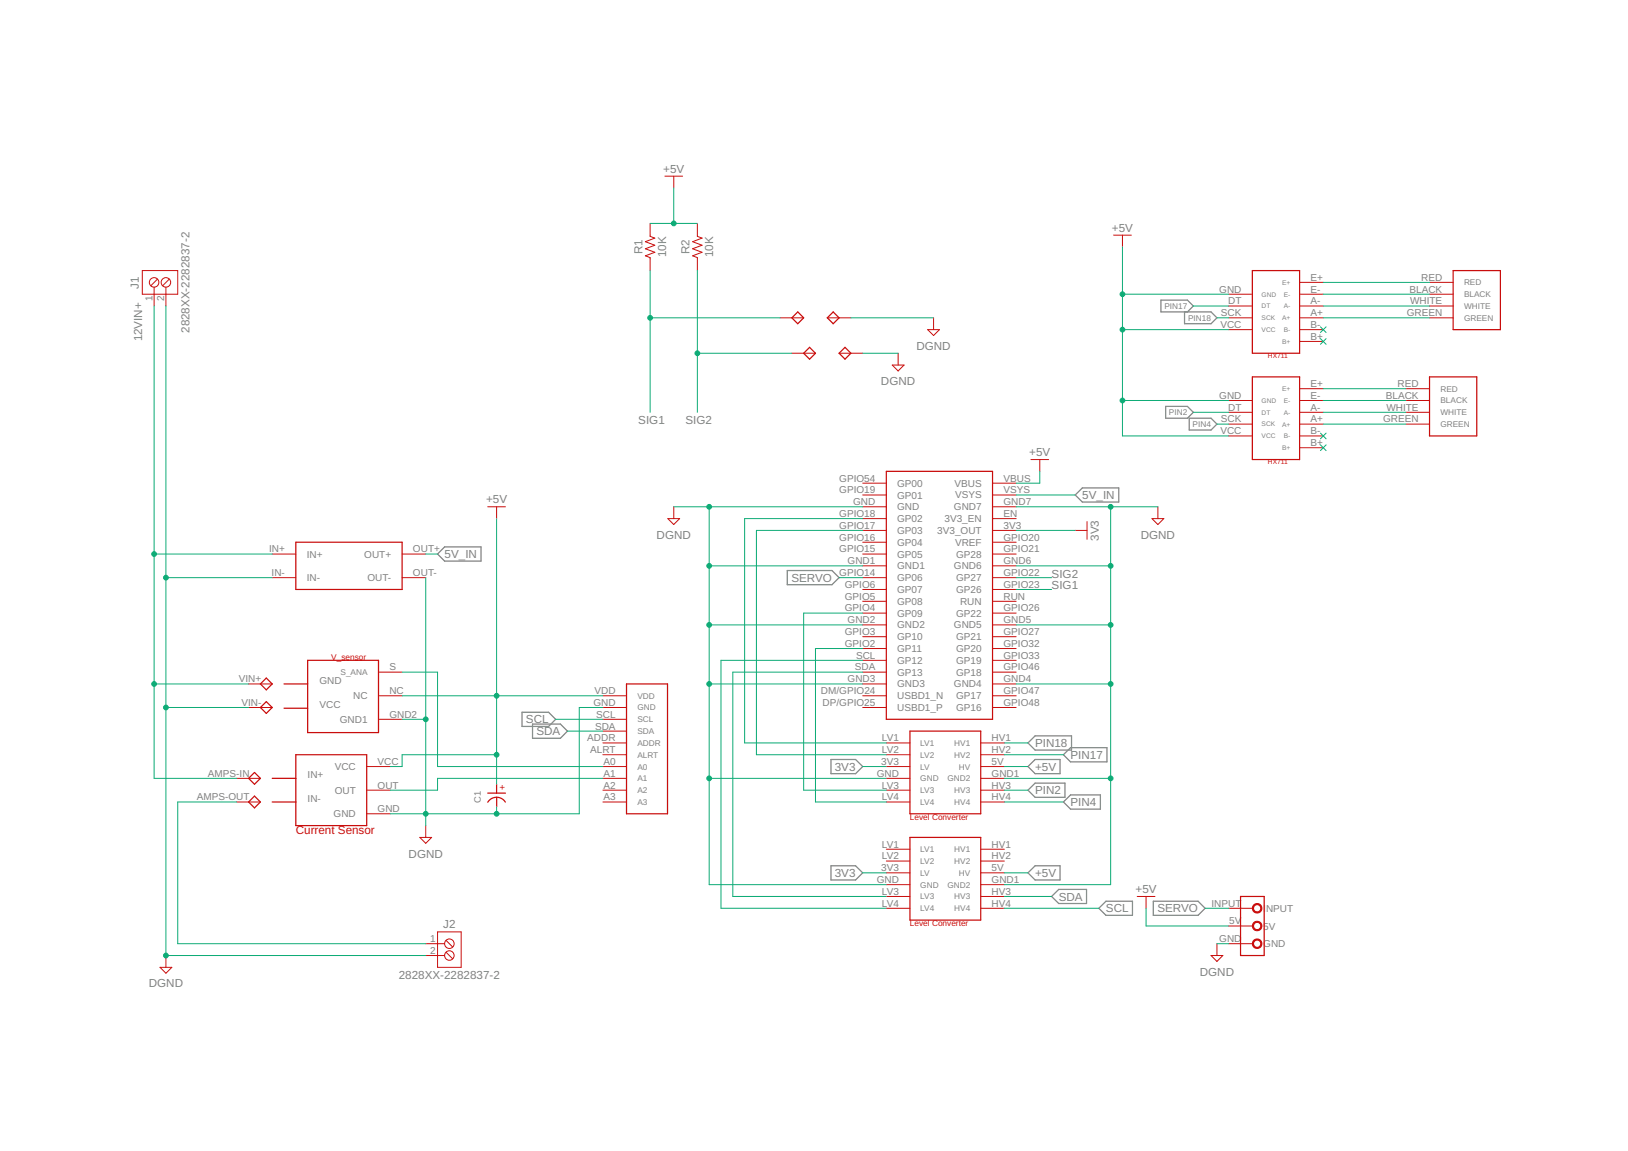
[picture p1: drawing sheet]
<svg xmlns="http://www.w3.org/2000/svg" width="420mm" height="297mm" viewBox="0 0 420 297" stroke-linecap="round" stroke-linejoin="round" font-family="sans-serif">
<g fill="none" stroke="#808080" stroke-width=".32">
<path d="M305.7 80.5v3h6.8l1.6-1.5-1.6-1.5h-12.9v-3.1h6.9l1.5 1.6-1.5 1.5M300.8 104.9h5.7l1.5 1.5-1.5 1.5h-5.7zM306.9 107.9h5.6l1.6 1.6-1.6 1.5h-5.6zM277.5 127.7l1.8-1.8h9.4v3.7h-9.4zM114.7 141.1h9.4v3.7h-9.4l-1.8-1.8zM203.2 147.2h11.5l1.9 1.9-1.9 1.8h-11.5zM134.7 183.8h6.9l1.8 1.8-1.8 1.9h-6.9zM137.4 186.9h7.2l1.9 1.8-1.9 1.8h-7.2zM214.5 196h6.3l1.9 1.8-1.9 1.9h-6.3zM265.3 197.8l1.8-1.8h6.5v3.7h-6.5zM265.3 191.7l1.8-1.8h9.4v3.7h-9.4zM274.4 194.8l1.9-1.8h9.4v3.6h-9.4z"/>
<path d="M265.3 203.9l1.8-1.8h7.7v3.7h-7.7zM274.4 207l1.9-1.9h7.7v3.7h-7.7zM214.5 223.4h6.3l1.9 1.9-1.9 1.8h-6.3zM265.3 225.3l1.8-1.9h6.5v3.7h-6.5zM271.4 231.4l1.8-1.9h7.2v3.7h-7.2zM283.6 234.4l1.8-1.8h6.9v3.6h-6.9zM297.6 232.6h11.6l1.8 1.8-1.8 1.8h-11.6z"/>
</g>
<g fill="none" stroke="#c90d0c" stroke-width=".26">
<path d="M167.8 57.7v3.3l1.2 .4-2.4 1 2.4 .9-2.4 .9 2.4 .9-2.4 .9 1.2 .5v3.3M171.6 45.5h4.6M173.9 45.5v3M180 57.7v3.3l1.2 .4-2.4 1 2.4 .9-2.4 .9 2.4 .9-2.4 .9 1.2 .5v3.3M36.7 69.8h9.2v6.1h-9.2zM39.8 74.1v4.9M40.6 72l-1.7 1.7M42.8 74.1v4.9M43.7 72l-1.7 1.7M287.4 60.7h4.6M289.7 60.7v3M317.1 75.9h6.1"/>
<path d="M317.1 79h6.1M335.4 75.9h6.1M335.4 72.9h6.1M335.4 79h6.1M368.9 75.9h6.1M368.9 72.9h6.1M368.9 79h6.1M201.3 82h6.1M204.4 91.2h6.1M213.5 82h6.1M216.6 91.2h6.1M230.3 94.2h3l-1.5 1.5z"/>
<path d="M231.8 91.2v3M239.4 85.1h3.1l-1.6 1.5zM240.9 82v3.1M317.1 82h6.1M317.1 85.1h6.1M335.4 82h6.1M335.4 85.1h6.1M335.4 88.1h6.1M368.9 82h6.1M266.1 118.6h4.5M268.4 118.6v3M317.1 103.4h6.1"/>
<path d="M317.1 106.4h6.1M317.1 109.5h6.1M317.1 112.5h6.1M335.4 100.3h6.1M335.4 103.4h6.1M335.4 106.4h6.1M335.4 109.5h6.1M335.4 112.5h6.1M335.4 115.5h6.1M362.8 100.3h6.1M362.8 103.4h6.1M362.8 106.4h6.1"/>
<path d="M362.8 109.5h6.1M125.9 130.8h4.6M128.2 130.8v3M172.4 133.8h3l-1.5 1.6zM173.9 130.8v3M222.7 124.7h6M222.7 127.7h6M222.7 130.8h6M222.7 133.8h6M222.7 136.9h6M222.7 139.9h6M256.2 124.7h6.1"/>
<path d="M256.2 127.7h6.1M256.2 130.8h6.1M256.2 133.8h6.1M256.2 136.9h6.1M256.2 139.9h6.1M277.5 136.9h3M280.5 134.6v4.6M297.3 133.8h3.1l-1.6 1.6zM298.8 130.8v3M70.3 143h6M70.3 149.1h6M103.8 143h6.1"/>
<path d="M103.8 149.1h6.1M222.7 143h6M222.7 146h6M222.7 149.1h6M222.7 152.1h6M222.7 155.2h6M222.7 158.2h6M256.2 143h6.1M256.2 146h6.1M256.2 149.1h6.1M256.2 152.1h6.1M256.2 155.2h6.1"/>
<path d="M256.2 158.2h6.1M64.2 176.5h6.1M97.7 173.5h6.1M97.7 179.6h6.1M155.6 179.6h6.1M222.7 161.3h6M222.7 164.3h6M222.7 167.4h6M222.7 170.4h6M222.7 173.5h6M222.7 176.5h6M222.7 179.6h6"/>
<path d="M256.2 161.3h6.1M256.2 164.3h6.1M256.2 167.4h6.1M256.2 170.4h6.1M256.2 173.5h6.1M256.2 176.5h6.1M256.2 179.6h6.1M64.2 182.6h6.1M94.6 197.8h6.1M97.7 185.6h6.1M155.6 182.6h6.1M155.6 188.7h6.1"/>
<path d="M155.6 185.6h6.1M155.6 191.7h6.1M155.6 194.8h6.1M155.6 197.8h6.1M222.7 182.6h6M228.7 191.7h6.1M228.7 194.8h6.1M228.7 197.8h6.1M253.1 191.7h6.1M253.1 194.8h6.1M253.1 197.8h6.1M256.2 182.6h6.1"/>
<path d="M61.1 200.9h6.1M61.1 207h6.1M94.6 203.9h6.1M94.6 210h6.1M108.4 216.1h3l-1.5 1.5zM109.9 213.1v3M155.6 200.9h6.1M155.6 203.9h6.1M155.6 207h6.1M228.7 200.9h6.1M228.7 203.9h6.1M228.7 207h6.1"/>
<path d="M228.7 219.2h6.1M253.1 200.9h6.1M253.1 203.9h6.1M253.1 207h6.1M253.1 219.2h6.1M228.7 234.4h6.1M228.7 231.4h6.1M228.7 222.2h6.1M228.7 225.3h6.1M228.7 228.3h6.1M253.1 234.4h6.1M253.1 231.4h6.1"/>
<path d="M253.1 222.2h6.1M253.1 225.3h6.1M253.1 228.3h6.1M293.5 231.4h4.6M295.8 231.4v3M317.1 234.4h6.1M317.1 239h6.1M41.3 249.6h3l-1.5 1.6zM42.8 246.6v3M109.9 243.5h4.8M109.9 246.6h4.8M112.9 240.5h6.1v9.1h-6.1z"/>
<path d="M115.1 245.7l1.7 1.7M115.1 242.7l1.7 1.7M312.5 246.6h3.1l-1.5 1.5zM314.1 243.5v3.1M317.1 243.5h6.1"/>
<circle cx="39.8" cy="72.9" r="1.23"/>
<circle cx="42.8" cy="72.9" r="1.23"/>
<circle cx="116" cy="243.5" r="1.23"/>
<circle cx="116" cy="246.6" r="1.23"/>
</g>
<g fill="none" stroke="#c90d0c" stroke-width=".32">
<path d="M323.2 69.8h12.2v21.4h-12.2zM375 69.8h12.2v15.3h-12.2zM204.4 82l1.5-1.5 1.5 1.5-1.5 1.5zM207.4 91.2l1.5-1.6 1.6 1.6-1.6 1.5zM215 80.5l1.6 1.5-1.6 1.5-1.5-1.5zM216.6 91.2l1.5-1.6 1.5 1.6-1.5 1.5zM323.2 97.3h12.2v21.3h-12.2zM368.9 97.3h12.2v15.2h-12.2zM76.3 139.9h27.5v12.2h-27.5zM228.7 121.6h27.5v64h-27.5zM67.2 176.5l1.5-1.5 1.6 1.5-1.6 1.5zM73.3 176.5h6.1"/>
<path d="M79.4 170.4h18.3v18.7h-18.3zM161.7 176.5h10.6v33.5h-10.6zM65.7 199.3l1.5 1.6-1.5 1.5-1.5-1.5zM67.2 182.6l1.5-1.5 1.6 1.5-1.6 1.5zM73.3 182.8h6.1M76.3 194.8h18.3v18.3h-18.3zM234.8 188.7h18.3v21.3h-18.3zM64.2 207l1.5-1.6 1.5 1.6-1.5 1.5zM70.3 200.9h6M70.3 207h6M125.9 204.7h4.6M128.2 202.4v2.3"/>
<path d="M128.2 205.7v2.5M130.4 207a2.67 2.67 0 0 0-4.5 0M234.8 216.1h18.3v21.3h-18.3zM320.2 231.4h6.1v15.2h-6.1z"/>
</g>
<g fill="#c90d0c" stroke="#c90d0c" stroke-width=".26">
<path d="M323.6 233.5a1.24 1.24 0 0 1 1.9 .3 1.24 1.24 0 0 1-.7 1.8 1.24 1.24 0 0 1-1.6-1.2h.3a.93 .93 0 0 1 1.3-.9 .93 .93 0 0 1 .3 1.6 .93 .93 0 0 1-1.5-.4l-.1-.3h-.3z" fill-rule="evenodd"/>
<path d="M323.6 238.1a1.24 1.24 0 0 1 1.9 .2 1.24 1.24 0 0 1-.7 1.9 1.24 1.24 0 0 1-1.6-1.2h.3a.93 .93 0 0 1 1.3-.9 .93 .93 0 0 1 .3 1.5 .93 .93 0 0 1-1.5-.4l-.1-.2h-.3z" fill-rule="evenodd"/>
<path d="M323.6 242.6a1.24 1.24 0 0 1 1.9 .3 1.24 1.24 0 0 1-.7 1.8 1.24 1.24 0 0 1-1.6-1.2h.3a.93 .93 0 0 1 1.3-.8 .93 .93 0 0 1 .3 1.5 .93 .93 0 0 1-1.5-.4l-.1-.3h-.3z" fill-rule="evenodd"/>
</g>
<g fill="none" stroke="#0dab76" stroke-width=".26">
<path d="M167.8 57.7h12.2M173.9 48.5v9.2M39.8 79v121.9h21.3M42.8 79v167.6h67.1M167.8 69.8v36.6M180 69.8v36.6M289.7 63.7v48.8h27.4M289.7 75.9h27.4M308 79h9.1M341.5 79h27.4M341.5 75.9h27.4M341.5 72.9h27.4"/>
<path d="M167.8 82h33.5M180 91.2h24.4M219.6 82h21.3M222.7 91.2h9.1M289.7 85.1h27.4M314.1 82h3M340.8 84.3l1.4 1.5M340.8 87.4l1.4 1.5M341.5 82h27.4M342.2 84.3l-1.4 1.5M342.2 87.4l-1.4 1.5M289.7 103.4h27.4"/>
<path d="M308 106.4h9.1M314.1 109.5h3M340.8 111.8l1.4 1.4M340.8 114.8l1.4 1.5M341.5 109.5h21.3M341.5 106.4h21.3M341.5 103.4h21.3M341.5 100.3h21.3M342.2 111.8l-1.4 1.4M342.2 114.8l-1.4 1.5M128.2 133.8v68.6M173.9 130.8h48.8"/>
<path d="M183 130.8v97.5h45.7M222.7 136.9h-27.5v57.9h33.5M222.7 133.8h-30.5v57.9h36.5M262.3 136.9h15.2M262.3 130.8h36.5M262.3 127.7h15.2M268.4 121.6v3.1h-6.1M286.6 130.8v97.5h-27.4M39.8 143h30.5M42.8 149.1h27.5M109.9 149.1v64M109.9 143h3"/>
<path d="M183 146h39.7M216.6 149.1h6.1M222.7 158.2h-15.3v45.7h21.3M262.3 146h24.3M262.3 149.1h9.1M262.3 152.1h9.1M39.8 176.5h24.4M103.8 173.5h9.1v24.3h42.7M103.8 179.6h51.8M183 161.3h39.7M183 176.5h39.7M222.7 167.4h-12.2v39.6h18.2"/>
<path d="M222.7 170.4h-36.6v64h42.6M222.7 173.5h-33.6v57.9h39.6M262.3 161.3h24.3M262.3 176.5h24.3M42.8 182.6h21.4M103.8 185.6h6.1M128.2 194.8h-24.4v3h-3.1M143.4 185.6h12.2M146.5 188.7h9.1M155.6 182.6h-6.1v27.4h-48.8M222.7 197.8h6M259.2 197.8h6.1"/>
<path d="M259.2 191.7h6.1M259.2 194.8h15.2M61.1 207h-15.2v36.5h64M128.2 208.2v1.8M155.6 200.9h-42.7v3h-12.2M183 200.9h45.7M259.2 207h15.2M259.2 203.9h6.1M259.2 200.9h27.4M222.7 225.3h6M259.2 225.3h6.1M259.2 234.4h24.4"/>
<path d="M259.2 231.4h12.2M295.8 234.4v4.6h21.3M311 234.4h6.1M314.1 243.5h3"/>
</g>
<g fill="#0dab76" stroke="#0dab76" stroke-width=".26">
<circle cx="183" cy="130.8" r=".61"/>
<circle cx="183" cy="146" r=".61"/>
<circle cx="183" cy="161.3" r=".61"/>
<circle cx="183" cy="176.5" r=".61"/>
<circle cx="183" cy="200.9" r=".61"/>
<circle cx="109.9" cy="185.6" r=".61"/>
<circle cx="109.9" cy="210" r=".61"/>
<circle cx="128.2" cy="210" r=".61"/>
<circle cx="42.8" cy="149.1" r=".61"/>
<circle cx="42.8" cy="246.6" r=".61"/>
<circle cx="42.8" cy="182.6" r=".61"/>
<circle cx="286.6" cy="176.5" r=".61"/>
<circle cx="286.6" cy="161.3" r=".61"/>
<circle cx="286.6" cy="146" r=".61"/>
<circle cx="286.6" cy="130.8" r=".61"/>
<circle cx="286.6" cy="200.9" r=".61"/>
<circle cx="289.7" cy="85.1" r=".61"/>
<circle cx="289.7" cy="75.9" r=".61"/>
<circle cx="289.7" cy="103.4" r=".61"/>
<circle cx="128.2" cy="179.6" r=".61"/>
<circle cx="128.2" cy="194.8" r=".61"/>
<circle cx="173.9" cy="57.7" r=".61"/>
<circle cx="39.8" cy="143" r=".61"/>
<circle cx="39.8" cy="176.5" r=".61"/>
<circle cx="167.8" cy="82" r=".61"/>
<circle cx="180" cy="91.2" r=".61"/>
</g>
<g font-size="3" fill="#808080">
<text x="171.2" y="44.5">+5V</text>
<text x="287" y="59.8">+5V</text>
<text x="165.8" y="65.7" transform="rotate(-90 165.8 65.7)">R1</text>
<text x="178" y="65.7" transform="rotate(-90 178 65.7)">R2</text>
<text x="171.9" y="66.4" transform="rotate(-90 171.9 66.4)">10K</text>
<text x="184.1" y="66.4" transform="rotate(-90 184.1 66.4)">10K</text>
<text x="35.8" y="74.5" transform="rotate(-90 35.8 74.5)">J1</text>
<text x="36.7" y="88.1" transform="rotate(-90 36.7 88.1)">12VIN+</text>
<text x="48.9" y="85.9" transform="rotate(-90 48.9 85.9)">2828XX-2282837-2</text>
<text x="236.5" y="90.3">DGND</text>
<text x="227.4" y="99.4">DGND</text>
<text x="164.7" y="109.5">SIG1</text>
<text x="176.9" y="109.5">SIG2</text>
<text x="265.7" y="117.7">+5V</text>
<text x="125.5" y="129.9">+5V</text>
<text x="279.3" y="128.8">5V_IN</text>
<text x="169.5" y="139">DGND</text>
<text x="283.6" y="139.6" transform="rotate(-90 283.6 139.6)">3V3</text>
<text x="294.4" y="139">DGND</text>
<text x="114.8" y="144">5V_IN</text>
<text x="271.4" y="149.1">SIG2</text>
<text x="204.2" y="150.1">SERVO</text>
<text x="271.4" y="152.1">SIG1</text>
<text x="135.7" y="186.7">SCL</text>
<text x="138.4" y="189.8">SDA</text>
<text x="267.1" y="192.8">PIN18</text>
<text x="276.3" y="195.9">PIN17</text>
<text x="215.5" y="198.9">3V3</text>
<text x="267.1" y="198.9">+5V</text>
<text x="267.1" y="205">PIN2</text>
<text x="276.3" y="208">PIN4</text>
<text x="105.5" y="221.3">DGND</text>
<text x="215.5" y="226.3">3V3</text>
<text x="267.1" y="226.3">+5V</text>
<text x="273.2" y="232.4">SDA</text>
<text x="293.1" y="230.4">+5V</text>
<text x="114.4" y="239.6">J2</text>
<text x="285.4" y="235.5">SCL</text>
<text x="298.7" y="235.5">SERVO</text>
<text x="309.7" y="251.8">DGND</text>
<text x="38.4" y="254.8">DGND</text>
<text x="102.9" y="252.7">2828XX-2282837-2</text>
</g>
<text font-size="3" fill="#c90d0c" x="76.4" y="215.2">Current Sensor</text>
<g font-size="2.6" fill="#808080">
<text x="39.4" y="77.8" transform="rotate(-90 39.4 77.8)">1</text>
<text x="42.4" y="77.8" transform="rotate(-90 42.4 77.8)">2</text>
<text x="314.7" y="75.5">GND</text>
<text x="338.2" y="72.5">E+</text>
<text x="338.2" y="75.5">E-</text>
<text x="363.8" y="75.5">BLACK</text>
<text x="366.8" y="72.5">RED</text>
<text x="315.1" y="81.6">SCK</text>
<text x="317" y="78.6">DT</text>
<text x="338.2" y="78.6">A-</text>
<text x="338.2" y="81.6">A+</text>
<text x="363" y="81.6">GREEN</text>
<text x="363.9" y="78.6">WHITE</text>
<text x="315" y="84.6">VCC</text>
<text x="338.2" y="84.6">B-</text>
<text x="338.2" y="87.7">B+</text>
<text x="338.2" y="99.9">E+</text>
<text x="360.7" y="99.9">RED</text>
<text x="314.7" y="102.9">GND</text>
<text x="317" y="106">DT</text>
<text x="338.2" y="102.9">E-</text>
<text x="338.2" y="106">A-</text>
<text x="357.7" y="102.9">BLACK</text>
<text x="357.8" y="106">WHITE</text>
<text x="315" y="112.1">VCC</text>
<text x="315.1" y="109">SCK</text>
<text x="338.2" y="109">A+</text>
<text x="338.2" y="112.1">B-</text>
<text x="356.9" y="109">GREEN</text>
<text x="338.2" y="115.1">B+</text>
<text x="216.6" y="124.3">GPIO54</text>
<text x="231.5" y="125.6">GP00</text>
<text x="246.3" y="125.6">VBUS</text>
<text x="259" y="124.3">VBUS</text>
<text x="216.6" y="127.3">GPIO19</text>
<text x="220.2" y="130.4">GND</text>
<text x="231.5" y="128.7">GP01</text>
<text x="231.5" y="131.7">GND</text>
<text x="246.2" y="131.7">GND7</text>
<text x="246.5" y="128.6">VSYS</text>
<text x="259" y="130.4">GND7</text>
<text x="259" y="127.3">VSYS</text>
<text x="216.6" y="133.4">GPIO18</text>
<text x="216.6" y="136.5">GPIO17</text>
<text x="231.5" y="134.7">GP02</text>
<text x="231.5" y="137.8">GP03</text>
<text x="241.9" y="137.8">3V3_OUT</text>
<text x="243.8" y="134.7">3V3_EN</text>
<text x="259" y="136.5">3V3</text>
<text x="259" y="133.4">EN</text>
<text x="69.5" y="142.6">IN+</text>
<text x="79.2" y="143.9">IN+</text>
<text x="94" y="143.9">OUT+</text>
<text x="106.6" y="142.6">OUT+</text>
<text x="216.6" y="139.5">GPIO16</text>
<text x="216.6" y="142.6">GPIO15</text>
<text x="231.5" y="140.8">GP04</text>
<text x="231.5" y="143.9">GP05</text>
<text x="246.5" y="140.8">VREF</text>
<text x="246.8" y="143.9">GP28</text>
<text x="259" y="142.6">GPIO21</text>
<text x="259" y="139.5">GPIO20</text>
<text x="70.1" y="148.6">IN-</text>
<text x="79.2" y="150">IN-</text>
<text x="94.8" y="150">OUT-</text>
<text x="106.6" y="148.6">OUT-</text>
<text x="216.6" y="148.6">GPIO14</text>
<text x="218.8" y="145.6">GND1</text>
<text x="231.5" y="146.9">GND1</text>
<text x="231.5" y="150">GP06</text>
<text x="246.2" y="146.9">GND6</text>
<text x="246.8" y="150">GP27</text>
<text x="259" y="148.6">GPIO22</text>
<text x="259" y="145.6">GND6</text>
<text x="218" y="151.7">GPIO6</text>
<text x="218" y="154.7">GPIO5</text>
<text x="231.5" y="153">GP07</text>
<text x="246.8" y="153">GP26</text>
<text x="259" y="154.7">RUN</text>
<text x="259" y="151.7">GPIO23</text>
<text x="218" y="157.8">GPIO4</text>
<text x="218.8" y="160.8">GND2</text>
<text x="231.5" y="156.1">GP08</text>
<text x="231.5" y="159.1">GP09</text>
<text x="246.8" y="159.1">GP22</text>
<text x="247.8" y="156.1">RUN</text>
<text x="259" y="160.8">GND5</text>
<text x="259" y="157.8">GPIO26</text>
<text x="218" y="163.9">GPIO3</text>
<text x="218" y="166.9">GPIO2</text>
<text x="231.5" y="162.2">GND2</text>
<text x="231.5" y="165.2">GP10</text>
<text x="246.2" y="162.2">GND5</text>
<text x="246.8" y="165.2">GP21</text>
<text x="259" y="166.9">GPIO32</text>
<text x="259" y="163.9">GPIO27</text>
<text x="100.5" y="173">S</text>
<text x="220.6" y="173">SDA</text>
<text x="220.9" y="170">SCL</text>
<text x="231.5" y="168.3">GP11</text>
<text x="231.5" y="171.3">GP12</text>
<text x="246.8" y="171.3">GP19</text>
<text x="246.8" y="168.3">GP20</text>
<text x="259" y="173">GPIO46</text>
<text x="259" y="170">GPIO33</text>
<text x="61.6" y="176.1">VIN+</text>
<text x="82.4" y="176.5">GND</text>
<text x="100.5" y="179.1">NC</text>
<text x="153.4" y="179.1">VDD</text>
<text x="211.9" y="179.1">DM/GPIO24</text>
<text x="218.8" y="176.1">GND3</text>
<text x="231.5" y="174.4">GP13</text>
<text x="231.5" y="177.4">GND3</text>
<text x="246.2" y="177.4">GND4</text>
<text x="246.8" y="174.4">GP18</text>
<text x="259" y="179.1">GPIO47</text>
<text x="259" y="176.1">GND4</text>
<text x="62.3" y="182.2">VIN-</text>
<text x="82.4" y="182.6">VCC</text>
<text x="91.2" y="180.5">NC</text>
<text x="100.5" y="185.2">GND2</text>
<text x="153.1" y="182.2">GND</text>
<text x="153.9" y="185.2">SCL</text>
<text x="212.3" y="182.2">DP/GPIO25</text>
<text x="231.5" y="180.5">USBD1_N</text>
<text x="231.5" y="183.5">USBD1_P</text>
<text x="246.8" y="183.5">GP16</text>
<text x="246.8" y="180.5">GP17</text>
<text x="259" y="182.2">GPIO48</text>
<text x="87.7" y="186.5">GND1</text>
<text x="151.6" y="191.3">ADDR</text>
<text x="153.6" y="188.3">SDA</text>
<text x="227.6" y="191.3">LV1</text>
<text x="255.9" y="191.3">HV1</text>
<text x="97.4" y="197.4">VCC</text>
<text x="152.3" y="194.4">ALRT</text>
<text x="155.7" y="197.4">A0</text>
<text x="227.4" y="197.4">3V3</text>
<text x="227.6" y="194.4">LV2</text>
<text x="255.9" y="197.4">5V</text>
<text x="255.9" y="194.4">HV2</text>
<text x="53.7" y="200.5">AMPS-IN</text>
<text x="79.4" y="200.9">IN+</text>
<text x="86.4" y="198.7">VCC</text>
<text x="97.4" y="203.5">OUT</text>
<text x="155.7" y="200.5">A1</text>
<text x="155.7" y="203.5">A2</text>
<text x="226.3" y="200.5">GND</text>
<text x="227.6" y="203.5">LV3</text>
<text x="255.9" y="203.5">HV3</text>
<text x="255.9" y="200.5">GND1</text>
<text x="50.8" y="206.5">AMPS-OUT</text>
<text x="79.4" y="207">IN-</text>
<text x="86.4" y="204.8">OUT</text>
<text x="97.4" y="209.6">GND</text>
<text x="155.7" y="206.5">A3</text>
<text x="227.6" y="206.5">LV4</text>
<text x="255.9" y="206.5">HV4</text>
<text x="86.1" y="210.9">GND</text>
<text x="227.6" y="218.7">LV1</text>
<text x="227.6" y="221.8">LV2</text>
<text x="255.9" y="221.8">HV2</text>
<text x="255.9" y="218.7">HV1</text>
<text x="226.3" y="227.9">GND</text>
<text x="227.4" y="224.8">3V3</text>
<text x="255.9" y="227.9">GND1</text>
<text x="255.9" y="224.8">5V</text>
<text x="227.6" y="230.9">LV3</text>
<text x="227.6" y="234">LV4</text>
<text x="255.9" y="234">HV4</text>
<text x="255.9" y="230.9">HV3</text>
<text x="312.7" y="234">INPUT</text>
<text x="317.3" y="238.5">5V</text>
<text x="326" y="235.3">I</text>
<text x="326" y="239.9">5V</text>
<text x="326.7" y="235.3">NPUT</text>
<text x="111.1" y="243.1">1</text>
<text x="314.7" y="243.1">GND</text>
<text x="326" y="244.5">GND</text>
<text x="111.1" y="246.2">2</text>
</g>
<text font-size="2.4" fill="#c90d0c" x="130.5" y="203.9" transform="rotate(-90 130.5 203.9)">+</text>
<text font-size="2.4" fill="#808080" x="124.1" y="207.1" transform="rotate(-90 124.1 207.1)">C1</text>
<g font-size="2.1" fill="#808080">
<text x="377.8" y="73.6">RED</text>
<text x="377.8" y="76.7">BLACK</text>
<text x="300.5" y="79.7">PIN17</text>
<text x="306.6" y="82.8">PIN18</text>
<text x="377.8" y="79.7">WHITE</text>
<text x="377.8" y="82.8">GREEN</text>
<text x="371.7" y="101.1">RED</text>
<text x="301.7" y="107.2">PIN2</text>
<text x="371.7" y="104.1">BLACK</text>
<text x="371.7" y="107.2">WHITE</text>
<text x="307.8" y="110.2">PIN4</text>
<text x="371.7" y="110.2">GREEN</text>
<text x="87.9" y="174.2">S_ANA</text>
<text x="164.5" y="180.3">VDD</text>
<text x="164.5" y="183.4">GND</text>
<text x="164.5" y="189.5">SDA</text>
<text x="164.5" y="186.4">SCL</text>
<text x="164.5" y="192.5">ADDR</text>
<text x="164.5" y="195.5">ALRT</text>
<text x="237.5" y="192.5">LV1</text>
<text x="237.5" y="195.5">LV2</text>
<text x="246.3" y="195.5">HV2</text>
<text x="246.3" y="192.5">HV1</text>
<text x="164.5" y="198.6">A0</text>
<text x="164.5" y="201.6">A1</text>
<text x="237.5" y="198.6">LV</text>
<text x="237.5" y="201.6">GND</text>
<text x="244.5" y="201.6">GND2</text>
<text x="247.5" y="198.6">HV</text>
<text x="164.5" y="204.7">A2</text>
<text x="164.5" y="207.7">A3</text>
<text x="237.5" y="204.7">LV3</text>
<text x="237.5" y="207.7">LV4</text>
<text x="246.3" y="207.7">HV4</text>
<text x="246.3" y="204.7">HV3</text>
<text x="237.5" y="219.9">LV1</text>
<text x="246.3" y="219.9">HV1</text>
<text x="237.5" y="223">LV2</text>
<text x="237.5" y="226">LV</text>
<text x="246.3" y="223">HV2</text>
<text x="247.5" y="226">HV</text>
<text x="237.5" y="229.1">GND</text>
<text x="237.5" y="232.1">LV3</text>
<text x="244.5" y="229.1">GND2</text>
<text x="246.3" y="232.1">HV3</text>
<text x="237.5" y="235.2">LV4</text>
<text x="246.3" y="235.2">HV4</text>
</g>
<g font-size="2.1" fill="#c90d0c">
<text x="85.5" y="170.4">V_sensor</text>
<text x="234.8" y="211.5">Level Converter</text>
<text x="234.8" y="239">Level Converter</text>
</g>
<g font-size="1.7" fill="#808080">
<text x="325.6" y="76.5">GND</text>
<text x="330.9" y="73.5">E+</text>
<text x="331.3" y="76.6">E-</text>
<text x="325.6" y="82.6">SCK</text>
<text x="325.6" y="79.6">DT</text>
<text x="330.9" y="82.6">A+</text>
<text x="331.3" y="79.6">A-</text>
<text x="325.6" y="85.7">VCC</text>
<text x="330.9" y="88.7">B+</text>
<text x="331.3" y="85.7">B-</text>
<text x="330.9" y="100.9">E+</text>
<text x="325.6" y="107">DT</text>
<text x="325.6" y="104">GND</text>
<text x="331.3" y="104">E-</text>
<text x="331.3" y="107">A-</text>
<text x="325.6" y="113.1">VCC</text>
<text x="325.6" y="110.1">SCK</text>
<text x="330.9" y="110.1">A+</text>
<text x="331.3" y="113.1">B-</text>
<text x="330.9" y="116.2">B+</text>
</g>
<g font-size="1.7" fill="#c90d0c">
<text x="327.2" y="92.4">HX711</text>
<text x="327.2" y="119.8">HX711</text>
</g>
</svg>
